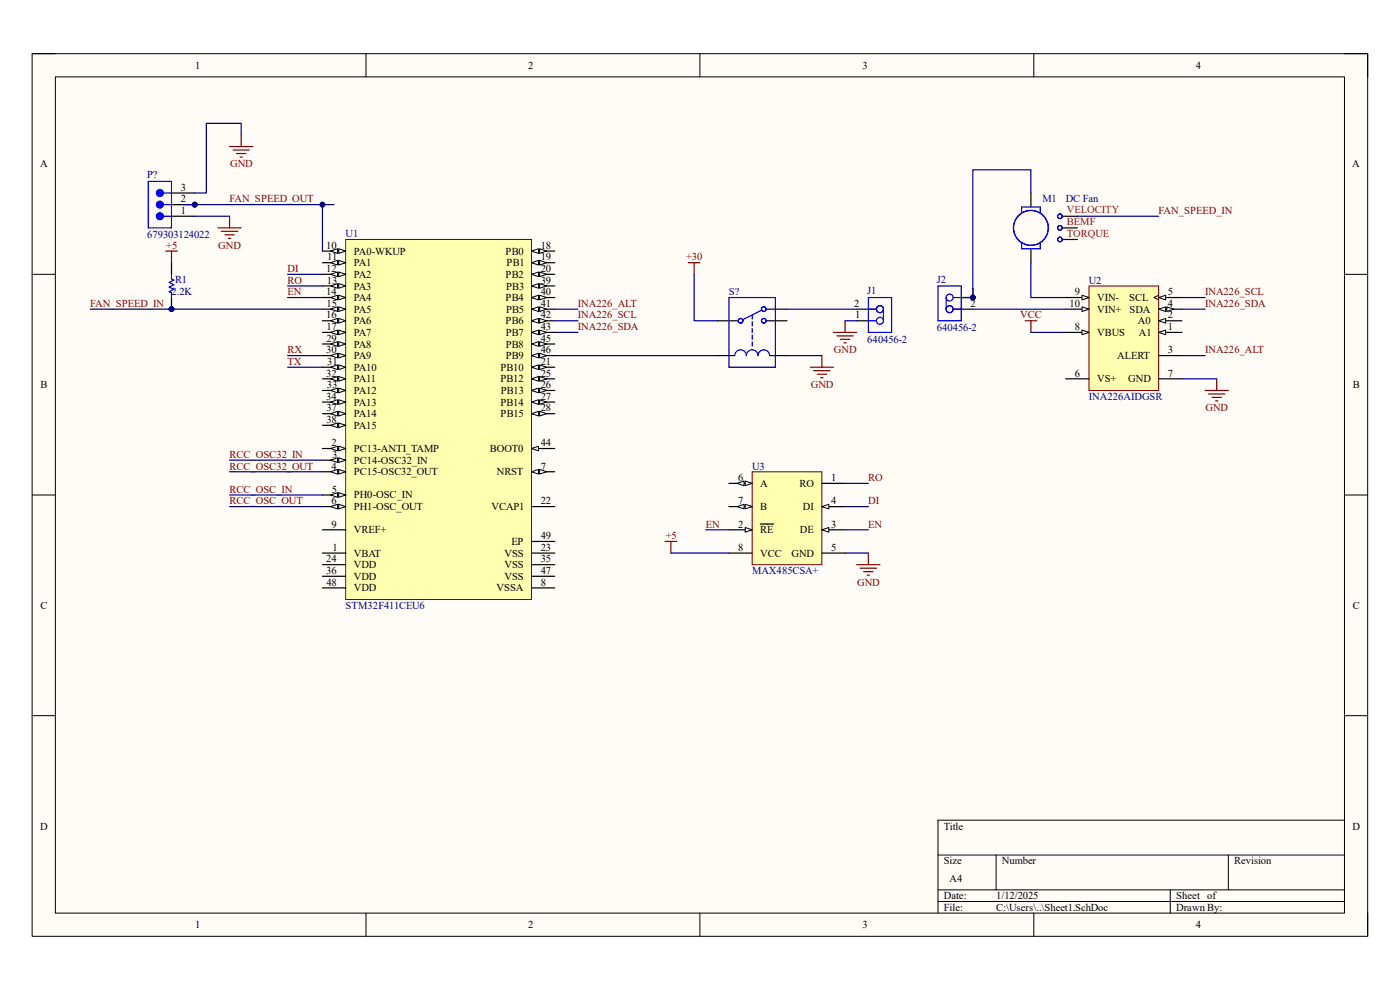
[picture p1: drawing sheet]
<svg xmlns="http://www.w3.org/2000/svg" width="297mm" height="210mm" viewBox="0 0 297 210" stroke-linecap="round" stroke-linejoin="round" font-family="sans-serif">
<path d="M6.8 11.4h283.4v187.2h-283.4z" fill-rule="evenodd" fill="#fffcf8"/>
<path d="M6.8 11.4h283.4v187.2h-283.4z" fill="none" stroke="#000" stroke-width=".21"/>
<path d="M11.7 16.3h273.5v177.4h-273.5z" fill-rule="evenodd" fill="#fffcf8"/>
<g fill="none" stroke="#000" stroke-width=".21">
<path d="M6.8 11.4h4.9M11.7 16.3h273.5v177.4h-273.5zM77.6 11.4v4.9M148.5 11.4v4.9M219.3 11.4v4.9M285.2 11.4h5v4.9M6.8 58.2h4.9M285.2 58.2h5M6.8 105h4.9M285.2 105h5M6.8 151.8h4.9M285.2 151.8h5"/>
<path d="M285.2 174h-86.2v19.7M77.6 193.7v4.9M148.5 193.7v4.9M199 181.4h86.2M199 188.8h86.2M199 191.2h86.2M211.3 181.4v7.4M219.3 193.7v4.9M248.3 188.8v4.9M260.6 181.4v7.4M290.2 193.7v4.9"/>
</g>
<path d="M73.3 50.8h39.5v76.4h-39.5z" fill-rule="evenodd" fill="#ffffb0"/>
<path d="M73.3 50.8h39.5v76.4h-39.5z" fill="none" stroke="#800000" stroke-width=".21"/>
<path d="M68.4 95.1h4.9M68.4 117.3h4.9" fill="none" stroke="#000" stroke-width=".25"/>
<path d="M71.9 94.7l1.4 .4-1.4 .5z" fill="#f8fcff"/>
<path d="M71.9 94.7l1.4 .4-1.4 .5z" fill="none" stroke="#000" stroke-width=".21"/>
<path d="M70.1 95.1l1.5-.4v.9z" fill="#f8fcff"/>
<path d="M70.1 95.1l1.5-.4v.9z" fill="none" stroke="#000" stroke-width=".21"/>
<path d="M68.4 97.6h4.9" fill="none" stroke="#000" stroke-width=".25"/>
<path d="M71.9 97.1l1.4 .5-1.4 .5z" fill="#f8fcff"/>
<path d="M71.9 97.1l1.4 .5-1.4 .5z" fill="none" stroke="#000" stroke-width=".21"/>
<path d="M70.1 97.6l1.5-.5v1z" fill="#f8fcff"/>
<path d="M70.1 97.6l1.5-.5v1z" fill="none" stroke="#000" stroke-width=".21"/>
<path d="M68.4 100.1h4.9" fill="none" stroke="#000" stroke-width=".25"/>
<path d="M71.9 99.6l1.4 .5-1.4 .5z" fill="#f8fcff"/>
<path d="M71.9 99.6l1.4 .5-1.4 .5z" fill="none" stroke="#000" stroke-width=".21"/>
<path d="M70.1 100.1l1.5-.5v1z" fill="#f8fcff"/>
<path d="M70.1 100.1l1.5-.5v1z" fill="none" stroke="#000" stroke-width=".21"/>
<path d="M68.4 105h4.9" fill="none" stroke="#000" stroke-width=".25"/>
<path d="M71.9 104.5l1.4 .5-1.4 .5z" fill="#f8fcff"/>
<path d="M71.9 104.5l1.4 .5-1.4 .5z" fill="none" stroke="#000" stroke-width=".21"/>
<path d="M70.1 105l1.5-.5v1z" fill="#f8fcff"/>
<path d="M70.1 105l1.5-.5v1z" fill="none" stroke="#000" stroke-width=".21"/>
<path d="M68.4 107.5h4.9" fill="none" stroke="#000" stroke-width=".25"/>
<path d="M71.9 107l1.4 .5-1.4 .5z" fill="#f8fcff"/>
<path d="M71.9 107l1.4 .5-1.4 .5z" fill="none" stroke="#000" stroke-width=".21"/>
<path d="M70.1 107.5l1.5-.5v1z" fill="#f8fcff"/>
<path d="M70.1 107.5l1.5-.5v1z" fill="none" stroke="#000" stroke-width=".21"/>
<path d="M112.8 100.1h4.9" fill="none" stroke="#000" stroke-width=".25"/>
<path d="M112.8 100.1l1.4-.5v1z" fill="#f8fcff"/>
<path d="M112.8 100.1l1.4-.5v1z" fill="none" stroke="#000" stroke-width=".21"/>
<path d="M114.5 99.6l1.5 .5-1.5 .5z" fill="#f8fcff"/>
<path d="M114.5 99.6l1.5 .5-1.5 .5z" fill="none" stroke="#000" stroke-width=".21"/>
<path d="M68.4 53.3h4.9M68.4 112.4h4.9M112.8 124.7h4.9" fill="none" stroke="#000" stroke-width=".25"/>
<path d="M71.9 52.8l1.4 .5-1.4 .5z" fill="#f8fcff"/>
<path d="M71.9 52.8l1.4 .5-1.4 .5z" fill="none" stroke="#000" stroke-width=".21"/>
<path d="M70.1 53.3l1.5-.5v1z" fill="#f8fcff"/>
<path d="M70.1 53.3l1.5-.5v1z" fill="none" stroke="#000" stroke-width=".21"/>
<path d="M68.4 55.7h4.9" fill="none" stroke="#000" stroke-width=".25"/>
<path d="M71.9 55.2l1.4 .5-1.4 .5z" fill="#f8fcff"/>
<path d="M71.9 55.2l1.4 .5-1.4 .5z" fill="none" stroke="#000" stroke-width=".21"/>
<path d="M70.1 55.7l1.5-.5v1z" fill="#f8fcff"/>
<path d="M70.1 55.7l1.5-.5v1z" fill="none" stroke="#000" stroke-width=".21"/>
<path d="M68.4 58.2h4.9" fill="none" stroke="#000" stroke-width=".25"/>
<path d="M71.9 57.7l1.4 .5-1.4 .5z" fill="#f8fcff"/>
<path d="M71.9 57.7l1.4 .5-1.4 .5z" fill="none" stroke="#000" stroke-width=".21"/>
<path d="M70.1 58.2l1.5-.5v1z" fill="#f8fcff"/>
<path d="M70.1 58.2l1.5-.5v1z" fill="none" stroke="#000" stroke-width=".21"/>
<path d="M68.4 60.7h4.9" fill="none" stroke="#000" stroke-width=".25"/>
<path d="M71.9 60.2l1.4 .5-1.4 .4z" fill="#f8fcff"/>
<path d="M71.9 60.2l1.4 .5-1.4 .4z" fill="none" stroke="#000" stroke-width=".21"/>
<path d="M70.1 60.7l1.5-.5v.9z" fill="#f8fcff"/>
<path d="M70.1 60.7l1.5-.5v.9z" fill="none" stroke="#000" stroke-width=".21"/>
<path d="M68.4 63.1h4.9" fill="none" stroke="#000" stroke-width=".25"/>
<path d="M71.9 62.6l1.4 .5-1.4 .5z" fill="#f8fcff"/>
<path d="M71.9 62.6l1.4 .5-1.4 .5z" fill="none" stroke="#000" stroke-width=".21"/>
<path d="M70.1 63.1l1.5-.5v1z" fill="#f8fcff"/>
<path d="M70.1 63.1l1.5-.5v1z" fill="none" stroke="#000" stroke-width=".21"/>
<path d="M68.4 65.6h4.9" fill="none" stroke="#000" stroke-width=".25"/>
<path d="M71.9 65.1l1.4 .5-1.4 .5z" fill="#f8fcff"/>
<path d="M71.9 65.1l1.4 .5-1.4 .5z" fill="none" stroke="#000" stroke-width=".21"/>
<path d="M70.1 65.6l1.5-.5v1z" fill="#f8fcff"/>
<path d="M70.1 65.6l1.5-.5v1z" fill="none" stroke="#000" stroke-width=".21"/>
<path d="M68.4 68h4.9" fill="none" stroke="#000" stroke-width=".25"/>
<path d="M71.9 67.6l1.4 .4-1.4 .5z" fill="#f8fcff"/>
<path d="M71.9 67.6l1.4 .4-1.4 .5z" fill="none" stroke="#000" stroke-width=".21"/>
<path d="M70.1 68l1.5-.4v.9z" fill="#f8fcff"/>
<path d="M70.1 68l1.5-.4v.9z" fill="none" stroke="#000" stroke-width=".21"/>
<path d="M68.4 70.5h4.9" fill="none" stroke="#000" stroke-width=".25"/>
<path d="M71.9 70l1.4 .5-1.4 .5z" fill="#f8fcff"/>
<path d="M71.9 70l1.4 .5-1.4 .5z" fill="none" stroke="#000" stroke-width=".21"/>
<path d="M70.1 70.5l1.5-.5v1z" fill="#f8fcff"/>
<path d="M70.1 70.5l1.5-.5v1z" fill="none" stroke="#000" stroke-width=".21"/>
<path d="M112.8 53.3h4.9" fill="none" stroke="#000" stroke-width=".25"/>
<path d="M112.8 53.3l1.4-.5v1z" fill="#f8fcff"/>
<path d="M112.8 53.3l1.4-.5v1z" fill="none" stroke="#000" stroke-width=".21"/>
<path d="M114.5 52.8l1.5 .5-1.5 .5z" fill="#f8fcff"/>
<path d="M114.5 52.8l1.5 .5-1.5 .5z" fill="none" stroke="#000" stroke-width=".21"/>
<path d="M112.8 55.7h4.9" fill="none" stroke="#000" stroke-width=".25"/>
<path d="M112.8 55.7l1.4-.5v1z" fill="#f8fcff"/>
<path d="M112.8 55.7l1.4-.5v1z" fill="none" stroke="#000" stroke-width=".21"/>
<path d="M114.5 55.2l1.5 .5-1.5 .5z" fill="#f8fcff"/>
<path d="M114.5 55.2l1.5 .5-1.5 .5z" fill="none" stroke="#000" stroke-width=".21"/>
<path d="M112.8 58.2h4.9" fill="none" stroke="#000" stroke-width=".25"/>
<path d="M112.8 58.2l1.4-.5v1z" fill="#f8fcff"/>
<path d="M112.8 58.2l1.4-.5v1z" fill="none" stroke="#000" stroke-width=".21"/>
<path d="M114.5 57.7l1.5 .5-1.5 .5z" fill="#f8fcff"/>
<path d="M114.5 57.7l1.5 .5-1.5 .5z" fill="none" stroke="#000" stroke-width=".21"/>
<path d="M112.8 77.9h4.9" fill="none" stroke="#000" stroke-width=".25"/>
<path d="M112.8 77.9l1.4-.5v1z" fill="#f8fcff"/>
<path d="M112.8 77.9l1.4-.5v1z" fill="none" stroke="#000" stroke-width=".21"/>
<path d="M114.5 77.4l1.5 .5-1.5 .5z" fill="#f8fcff"/>
<path d="M114.5 77.4l1.5 .5-1.5 .5z" fill="none" stroke="#000" stroke-width=".21"/>
<path d="M112.8 80.4h4.9M68.4 119.8h4.9M112.8 107.5h4.9M112.8 117.3h4.9" fill="none" stroke="#000" stroke-width=".25"/>
<path d="M112.8 80.4l1.4-.5v1z" fill="#f8fcff"/>
<path d="M112.8 80.4l1.4-.5v1z" fill="none" stroke="#000" stroke-width=".21"/>
<path d="M114.5 79.9l1.5 .5-1.5 .5z" fill="#f8fcff"/>
<path d="M114.5 79.9l1.5 .5-1.5 .5z" fill="none" stroke="#000" stroke-width=".21"/>
<path d="M112.8 82.8h4.9" fill="none" stroke="#000" stroke-width=".25"/>
<path d="M112.8 82.8l1.4-.5v1z" fill="#f8fcff"/>
<path d="M112.8 82.8l1.4-.5v1z" fill="none" stroke="#000" stroke-width=".21"/>
<path d="M114.5 82.3l1.5 .5-1.5 .5z" fill="#f8fcff"/>
<path d="M114.5 82.3l1.5 .5-1.5 .5z" fill="none" stroke="#000" stroke-width=".21"/>
<path d="M112.8 85.3h4.9" fill="none" stroke="#000" stroke-width=".25"/>
<path d="M112.8 85.3l1.4-.5v1z" fill="#f8fcff"/>
<path d="M112.8 85.3l1.4-.5v1z" fill="none" stroke="#000" stroke-width=".21"/>
<path d="M114.5 84.8l1.5 .5-1.5 .5z" fill="#f8fcff"/>
<path d="M114.5 84.8l1.5 .5-1.5 .5z" fill="none" stroke="#000" stroke-width=".21"/>
<path d="M112.8 87.8h4.9" fill="none" stroke="#000" stroke-width=".25"/>
<path d="M112.8 87.8l1.4-.5v.9z" fill="#f8fcff"/>
<path d="M112.8 87.8l1.4-.5v.9z" fill="none" stroke="#000" stroke-width=".21"/>
<path d="M114.5 87.3l1.5 .5-1.5 .4z" fill="#f8fcff"/>
<path d="M114.5 87.3l1.5 .5-1.5 .4z" fill="none" stroke="#000" stroke-width=".21"/>
<path d="M68.4 73h4.9" fill="none" stroke="#000" stroke-width=".25"/>
<path d="M71.9 72.5l1.4 .5-1.4 .5z" fill="#f8fcff"/>
<path d="M71.9 72.5l1.4 .5-1.4 .5z" fill="none" stroke="#000" stroke-width=".21"/>
<path d="M70.1 73l1.5-.5v1z" fill="#f8fcff"/>
<path d="M70.1 73l1.5-.5v1z" fill="none" stroke="#000" stroke-width=".21"/>
<path d="M68.4 75.4h4.9" fill="none" stroke="#000" stroke-width=".25"/>
<path d="M71.9 74.9l1.4 .5-1.4 .5z" fill="#f8fcff"/>
<path d="M71.9 74.9l1.4 .5-1.4 .5z" fill="none" stroke="#000" stroke-width=".21"/>
<path d="M70.1 75.4l1.5-.5v1z" fill="#f8fcff"/>
<path d="M70.1 75.4l1.5-.5v1z" fill="none" stroke="#000" stroke-width=".21"/>
<path d="M68.4 77.9h4.9" fill="none" stroke="#000" stroke-width=".25"/>
<path d="M71.9 77.4l1.4 .5-1.4 .5z" fill="#f8fcff"/>
<path d="M71.9 77.4l1.4 .5-1.4 .5z" fill="none" stroke="#000" stroke-width=".21"/>
<path d="M70.1 77.9l1.5-.5v1z" fill="#f8fcff"/>
<path d="M70.1 77.9l1.5-.5v1z" fill="none" stroke="#000" stroke-width=".21"/>
<path d="M68.4 80.4h4.9" fill="none" stroke="#000" stroke-width=".25"/>
<path d="M71.9 79.9l1.4 .5-1.4 .5z" fill="#f8fcff"/>
<path d="M71.9 79.9l1.4 .5-1.4 .5z" fill="none" stroke="#000" stroke-width=".21"/>
<path d="M70.1 80.4l1.5-.5v1z" fill="#f8fcff"/>
<path d="M70.1 80.4l1.5-.5v1z" fill="none" stroke="#000" stroke-width=".21"/>
<path d="M68.4 82.8h4.9" fill="none" stroke="#000" stroke-width=".25"/>
<path d="M71.9 82.3l1.4 .5-1.4 .5z" fill="#f8fcff"/>
<path d="M71.9 82.3l1.4 .5-1.4 .5z" fill="none" stroke="#000" stroke-width=".21"/>
<path d="M70.1 82.8l1.5-.5v1z" fill="#f8fcff"/>
<path d="M70.1 82.8l1.5-.5v1z" fill="none" stroke="#000" stroke-width=".21"/>
<path d="M68.4 85.3h4.9" fill="none" stroke="#000" stroke-width=".25"/>
<path d="M71.9 84.8l1.4 .5-1.4 .5z" fill="#f8fcff"/>
<path d="M71.9 84.8l1.4 .5-1.4 .5z" fill="none" stroke="#000" stroke-width=".21"/>
<path d="M70.1 85.3l1.5-.5v1z" fill="#f8fcff"/>
<path d="M70.1 85.3l1.5-.5v1z" fill="none" stroke="#000" stroke-width=".21"/>
<path d="M68.4 87.8h4.9M112.8 119.8h4.9M68.4 122.3h4.9" fill="none" stroke="#000" stroke-width=".25"/>
<path d="M71.9 87.3l1.4 .5-1.4 .4z" fill="#f8fcff"/>
<path d="M71.9 87.3l1.4 .5-1.4 .4z" fill="none" stroke="#000" stroke-width=".21"/>
<path d="M70.1 87.8l1.5-.5v.9z" fill="#f8fcff"/>
<path d="M70.1 87.8l1.5-.5v.9z" fill="none" stroke="#000" stroke-width=".21"/>
<path d="M68.4 90.2h4.9" fill="none" stroke="#000" stroke-width=".25"/>
<path d="M71.9 89.7l1.4 .5-1.4 .5z" fill="#f8fcff"/>
<path d="M71.9 89.7l1.4 .5-1.4 .5z" fill="none" stroke="#000" stroke-width=".21"/>
<path d="M70.1 90.2l1.5-.5v1z" fill="#f8fcff"/>
<path d="M70.1 90.2l1.5-.5v1z" fill="none" stroke="#000" stroke-width=".21"/>
<path d="M112.8 60.7h4.9" fill="none" stroke="#000" stroke-width=".25"/>
<path d="M112.8 60.7l1.4-.5v1z" fill="#f8fcff"/>
<path d="M112.8 60.7l1.4-.5v1z" fill="none" stroke="#000" stroke-width=".21"/>
<path d="M114.5 60.2l1.5 .5-1.5 .5z" fill="#f8fcff"/>
<path d="M114.5 60.2l1.5 .5-1.5 .5z" fill="none" stroke="#000" stroke-width=".21"/>
<path d="M112.8 63.1h4.9" fill="none" stroke="#000" stroke-width=".25"/>
<path d="M112.8 63.1l1.4-.5v1z" fill="#f8fcff"/>
<path d="M112.8 63.1l1.4-.5v1z" fill="none" stroke="#000" stroke-width=".21"/>
<path d="M114.5 62.6l1.5 .5-1.5 .5z" fill="#f8fcff"/>
<path d="M114.5 62.6l1.5 .5-1.5 .5z" fill="none" stroke="#000" stroke-width=".21"/>
<path d="M112.8 65.6h4.9" fill="none" stroke="#000" stroke-width=".25"/>
<path d="M112.8 65.6l1.4-.5v1z" fill="#f8fcff"/>
<path d="M112.8 65.6l1.4-.5v1z" fill="none" stroke="#000" stroke-width=".21"/>
<path d="M114.5 65.1l1.5 .5-1.5 .5z" fill="#f8fcff"/>
<path d="M114.5 65.1l1.5 .5-1.5 .5z" fill="none" stroke="#000" stroke-width=".21"/>
<path d="M112.8 68.1h4.9" fill="none" stroke="#000" stroke-width=".25"/>
<path d="M112.8 68.1l1.4-.5v.9z" fill="#f8fcff"/>
<path d="M112.8 68.1l1.4-.5v.9z" fill="none" stroke="#000" stroke-width=".21"/>
<path d="M114.5 67.6l1.5 .5-1.5 .4z" fill="#f8fcff"/>
<path d="M114.5 67.6l1.5 .5-1.5 .4z" fill="none" stroke="#000" stroke-width=".21"/>
<path d="M112.8 70.5h4.9" fill="none" stroke="#000" stroke-width=".25"/>
<path d="M112.8 70.5l1.4-.5v1z" fill="#f8fcff"/>
<path d="M112.8 70.5l1.4-.5v1z" fill="none" stroke="#000" stroke-width=".21"/>
<path d="M114.5 70l1.5 .5-1.5 .5z" fill="#f8fcff"/>
<path d="M114.5 70l1.5 .5-1.5 .5z" fill="none" stroke="#000" stroke-width=".21"/>
<path d="M112.8 95.1h4.9" fill="none" stroke="#000" stroke-width=".25"/>
<path d="M112.8 95.1l1.4-.4v.9z" fill="#f8fcff"/>
<path d="M112.8 95.1l1.4-.4v.9z" fill="none" stroke="#000" stroke-width=".21"/>
<path d="M112.8 73h4.9" fill="none" stroke="#000" stroke-width=".25"/>
<path d="M112.8 73l1.4-.5v1z" fill="#f8fcff"/>
<path d="M112.8 73l1.4-.5v1z" fill="none" stroke="#000" stroke-width=".21"/>
<path d="M114.5 72.5l1.5 .5-1.5 .5z" fill="#f8fcff"/>
<path d="M114.5 72.5l1.5 .5-1.5 .5z" fill="none" stroke="#000" stroke-width=".21"/>
<path d="M112.8 75.4h4.9" fill="none" stroke="#000" stroke-width=".25"/>
<path d="M112.8 75.4l1.4-.5v1z" fill="#f8fcff"/>
<path d="M112.8 75.4l1.4-.5v1z" fill="none" stroke="#000" stroke-width=".21"/>
<path d="M114.5 74.9l1.5 .5-1.5 .5z" fill="#f8fcff"/>
<path d="M114.5 74.9l1.5 .5-1.5 .5z" fill="none" stroke="#000" stroke-width=".21"/>
<path d="M112.8 114.9h4.9M68.4 124.7h4.9M112.8 122.3h4.9" fill="none" stroke="#000" stroke-width=".25"/>
<path d="M231 60.7h14.8v22.1h-14.8z" fill-rule="evenodd" fill="#ffffb0"/>
<path d="M231 60.7h14.8v22.1h-14.8z" fill="none" stroke="#800000" stroke-width=".21"/>
<path d="M245.8 70.5h4.9" fill="none" stroke="#000" stroke-width=".25"/>
<path d="M245.8 70.5l1.5-.5v1z" fill="#f8fcff"/>
<path d="M245.8 70.5l1.5-.5v1z" fill="none" stroke="#000" stroke-width=".21"/>
<path d="M245.8 68.1h4.9" fill="none" stroke="#000" stroke-width=".25"/>
<path d="M245.8 68.1l1.5-.5v.9z" fill="#f8fcff"/>
<path d="M245.8 68.1l1.5-.5v.9z" fill="none" stroke="#000" stroke-width=".21"/>
<path d="M245.8 75.4h4.9M245.8 65.6h4.9" fill="none" stroke="#000" stroke-width=".25"/>
<path d="M245.8 65.6l1.5-.5v1z" fill="#f8fcff"/>
<path d="M245.8 65.6l1.5-.5v1z" fill="none" stroke="#000" stroke-width=".21"/>
<path d="M247.5 65.1l1.5 .5-1.5 .5z" fill="#f8fcff"/>
<path d="M247.5 65.1l1.5 .5-1.5 .5z" fill="none" stroke="#000" stroke-width=".21"/>
<path d="M245.8 63.1h4.9" fill="none" stroke="#000" stroke-width=".25"/>
<path d="M245.8 63.1l1.5-.5v1z" fill="#f8fcff"/>
<path d="M245.8 63.1l1.5-.5v1zM245.8 62.6l-1 .5 1 .5" fill="none" stroke="#000" stroke-width=".21"/>
<path d="M226.1 70.5h4.9M226.1 80.4h4.9M245.8 80.4h4.9" fill="none" stroke="#000" stroke-width=".25"/>
<path d="M229.6 70l1.4 .5-1.4 .5z" fill="#f8fcff"/>
<path d="M229.6 70l1.4 .5-1.4 .5z" fill="none" stroke="#000" stroke-width=".21"/>
<path d="M226.1 63.1h4.9" fill="none" stroke="#000" stroke-width=".25"/>
<path d="M229.6 62.6l1.4 .5-1.4 .5z" fill="#f8fcff"/>
<path d="M229.6 62.6l1.4 .5-1.4 .5z" fill="none" stroke="#000" stroke-width=".21"/>
<path d="M226.1 65.6h4.9" fill="none" stroke="#000" stroke-width=".25"/>
<path d="M229.6 65.1l1.4 .5-1.4 .5z" fill="#f8fcff"/>
<path d="M229.6 65.1l1.4 .5-1.4 .5z" fill="none" stroke="#000" stroke-width=".21"/>
<path d="M159.6 100.1h14.8v19.7h-14.8z" fill-rule="evenodd" fill="#ffffb0"/>
<path d="M159.6 100.1h14.8v19.7h-14.8z" fill="none" stroke="#800000" stroke-width=".21"/>
<path d="M154.6 112.4h5M174.4 102.5h4.9" fill="none" stroke="#000" stroke-width=".25"/>
<path d="M158.1 111.9l1.5 .5-1.5 .5z" fill="#f8fcff"/>
<path d="M158.1 111.9l1.5 .5-1.5 .5z" fill="none" stroke="#000" stroke-width=".21"/>
<path d="M161.3 111.2h2.8M174.4 112.4h4.9" fill="none" stroke="#000" stroke-width=".25"/>
<path d="M174.4 112.4l1.4-.5v1z" fill="#f8fcff"/>
<path d="M174.4 112.4l1.4-.5v1z" fill="none" stroke="#000" stroke-width=".21"/>
<path d="M174.4 107.5h4.9" fill="none" stroke="#000" stroke-width=".25"/>
<path d="M174.4 107.5l1.4-.5v1z" fill="#f8fcff"/>
<path d="M174.4 107.5l1.4-.5v1z" fill="none" stroke="#000" stroke-width=".21"/>
<path d="M154.6 102.5h5M174.4 117.3h4.9" fill="none" stroke="#000" stroke-width=".25"/>
<path d="M158.1 102l1.5 .5-1.5 .5z" fill="#f8fcff"/>
<path d="M158.1 102l1.5 .5-1.5 .5z" fill="none" stroke="#000" stroke-width=".21"/>
<path d="M156.4 102.5l1.5-.5v1z" fill="#f8fcff"/>
<path d="M156.4 102.5l1.5-.5v1z" fill="none" stroke="#000" stroke-width=".21"/>
<path d="M154.6 107.5h5" fill="none" stroke="#000" stroke-width=".25"/>
<path d="M158.1 107l1.5 .5-1.5 .5z" fill="#f8fcff"/>
<path d="M158.1 107l1.5 .5-1.5 .5z" fill="none" stroke="#000" stroke-width=".21"/>
<path d="M156.4 107.5l1.5-.5v1z" fill="#f8fcff"/>
<path d="M156.4 107.5l1.5-.5v1z" fill="none" stroke="#000" stroke-width=".21"/>
<g fill="none" stroke="#000" stroke-width=".25">
<path d="M218.7 40.9v3M218.7 52.8v2.9M225.4 45.9h3.2M225.4 48.3h3.2M225.4 50.8h3.2M152.2 68.1h4.4M152.2 75.4h3.7M162.5 68.1h4.5M162.5 65.6h4.5M163.3 75.4h3.7M181.7 68.1h2.5M181.7 65.6h2.5"/>
<path d="M154.6 117.3h5"/>
</g>
<g fill="none" stroke="#00f" stroke-width=".25">
<path d="M216.7 45.1v-1.2h4v1.2M216.7 51.5v1.3h4v-1.3M154.6 63.1h9.9v14.8h-9.9zM155.9 75.4a1.23 1.23 0 0 1 1.2-1.2 1.23 1.23 0 0 1 1.2 1.2 1.23 1.23 0 0 1 1.3-1.2 1.23 1.23 0 0 1 1.2 1.2 1.23 1.23 0 0 1 1.2-1.2 1.23 1.23 0 0 1 1.3 1.2M159.6 66.8v.9M159.6 68.2v.9M159.6 69.7v.9M159.6 71.1v.9M159.6 72.5v.9M161.5 65.8l-3.9 2M184.2 68.1h1.7M184.2 65.6h1.7"/>
<path d="M184.2 63.1h4.9v7.4h-4.9zM187.4 65.6v2.5"/>
<circle cx="218.7" cy="48.3" r="3.7"/>
<circle cx="224.9" cy="48.3" r=".49"/>
<circle cx="224.9" cy="45.9" r=".49"/>
<circle cx="224.9" cy="50.8" r=".49"/>
<circle cx="157.1" cy="68" r=".49"/>
<circle cx="162" cy="65.6" r=".49"/>
<circle cx="162" cy="68" r=".49"/>
<circle cx="186.7" cy="65.6" r=".74"/>
<circle cx="186.7" cy="68.1" r=".74"/>
</g>
<g fill="none" stroke="#800000" stroke-width=".25">
<path d="M146 55.7h2.5M147.3 55.7v2.5M171.9 77.9h4.9M172.6 78.6h3.5M173.4 79.4h1.9M174.4 75.4v2.5M176.8 70.5h4.9M177.6 71.3h3.4M178.3 72h2M179 72.7h.5M179.3 68.1v2.4M217.5 68.1h2.4"/>
<path d="M218.7 68.1v2.4M174.1 80.1h.5M255.7 82.8h4.9M256.4 83.6h3.5M257.1 84.3h2M257.9 85h.5M258.1 80.4v2.4"/>
</g>
<circle cx="206.4" cy="63.1" r=".49" fill="#000080"/>
<circle cx="206.4" cy="63.1" r=".49" fill="none" stroke="#000080" stroke-width=".21"/>
<path d="M203.9 65.6h2.5M203.9 63.1h2.5" fill="none" stroke="#000" stroke-width=".25"/>
<circle cx="206.4" cy="63.1" r=".49" fill="#000080"/>
<circle cx="206.4" cy="63.1" r=".49" fill="none" stroke="#000080" stroke-width=".21"/>
<g fill="none" stroke="#00f" stroke-width=".25">
<path d="M199 60.7h4.9v7.4h-4.9zM200.7 63.1v2.5M202.2 63.1h1.7M202.2 65.6h1.7"/>
<circle cx="201.5" cy="65.6" r=".74"/>
<circle cx="201.5" cy="63.1" r=".74"/>
</g>
<circle cx="41.3" cy="43.4" r=".49" fill="#000080"/>
<circle cx="41.3" cy="43.4" r=".49" fill="none" stroke="#000080" stroke-width=".21"/>
<path d="M36.4 43.4h4.9" fill="none" stroke="#000" stroke-width=".25"/>
<circle cx="41.3" cy="43.4" r=".49" fill="#000080"/>
<circle cx="41.3" cy="43.4" r=".49" fill="none" stroke="#000080" stroke-width=".21"/>
<path d="M36.4 45.9h4.9" fill="none" stroke="#000" stroke-width=".25"/>
<path d="M34.7 43.4h1.7" fill="none" stroke="#00f" stroke-width=".25"/>
<circle cx="33.9" cy="43.4" r=".74" fill="#00f"/>
<g fill="none" stroke="#00f" stroke-width=".25">
<path d="M34.7 45.9h1.7M34.7 40.9h1.7"/>
<circle cx="33.9" cy="43.4" r=".74"/>
</g>
<path d="M36.4 40.9h4.9" fill="none" stroke="#000" stroke-width=".25"/>
<circle cx="33.9" cy="40.9" r=".74" fill="#00f"/>
<g fill="none" stroke="#00f" stroke-width=".25">
<path d="M31.5 38.5h4.9v9.8h-4.9z"/>
<circle cx="33.9" cy="40.9" r=".74"/>
</g>
<circle cx="33.9" cy="45.9" r=".74" fill="#00f"/>
<circle cx="33.9" cy="45.9" r=".74" fill="none" stroke="#00f" stroke-width=".25"/>
<path d="M48.7 31.1h4.9M49.4 31.8h3.5M50.2 32.6h2M50.9 33.3h.5M51.2 28.6v2.5M46.2 48.3h5M47 49.1h3.4M47.7 49.8h2M48.5 50.6h.4M48.7 45.9v2.4" fill="none" stroke="#800000" stroke-width=".25"/>
<circle cx="36.4" cy="65.6" r=".49" fill="#000080"/>
<circle cx="36.4" cy="65.6" r=".49" fill="none" stroke="#000080" stroke-width=".21"/>
<path d="M36.4 55.7v2.5M36.4 63.1v2.5" fill="none" stroke="#000" stroke-width=".25"/>
<circle cx="36.4" cy="65.6" r=".49" fill="#000080"/>
<circle cx="36.4" cy="65.6" r=".49" fill="none" stroke="#000080" stroke-width=".21"/>
<path d="M36.4 58.2v1l.5 .2-1 .5 1 .5-1 .5 1 .5-1 .5 .5 .2v1" fill="none" stroke="#00f" stroke-width=".25"/>
<path d="M35.1 53.3h2.5M36.4 53.3v2.4M141.1 114.9h2.5M142.3 114.9v2.4M181.7 119.8h5M184.2 117.3v2.5M182.5 120.5h3.4M183.2 121.3h2M184 122h.5" fill="none" stroke="#800000" stroke-width=".25"/>
<g fill="none" stroke="#000080" stroke-width=".25">
<path d="M147.3 58.2v9.9h4.9M218.7 55.7v7.4h7.4M218.7 40.9v-4.9h-12.3v27.1h-2.5M117.7 75.4h34.5M117.7 68.1h4.9M117.7 70.5h4.9M117.7 65.6h4.9M167 75.4h7.4M167 65.6h14.7M179.3 68.1h2.4M206.4 65.6h19.7M218.7 70.5h7.4"/>
<path d="M250.7 75.4h5M250.7 63.1h5M250.7 65.6h5M48.7 97.6h19.7M250.7 80.4h7.4M48.7 100.1h19.7M48.7 105h19.7M48.7 107.5h19.7"/>
</g>
<circle cx="206.4" cy="63.1" r=".49" fill="#000080"/>
<circle cx="206.4" cy="63.1" r=".49" fill="none" stroke="#000080" stroke-width=".21"/>
<path d="M38.8 43.4h32.1" fill="none" stroke="#000080" stroke-width=".25"/>
<circle cx="41.3" cy="43.4" r=".49" fill="#000080"/>
<circle cx="41.3" cy="43.4" r=".49" fill="none" stroke="#000080" stroke-width=".21"/>
<circle cx="68.4" cy="43.4" r=".49" fill="#000080"/>
<circle cx="68.4" cy="43.4" r=".49" fill="none" stroke="#000080" stroke-width=".21"/>
<path d="M51.2 28.6v-2.4h-7.4v14.7h-2.5M41.3 45.9h7.4M68.4 43.4v9.9" fill="none" stroke="#000080" stroke-width=".25"/>
<circle cx="68.4" cy="43.4" r=".49" fill="#000080"/>
<circle cx="68.4" cy="43.4" r=".49" fill="none" stroke="#000080" stroke-width=".21"/>
<path d="M19.1 65.6h17.3" fill="none" stroke="#000080" stroke-width=".25"/>
<circle cx="36.4" cy="65.6" r=".49" fill="#000080"/>
<circle cx="36.4" cy="65.6" r=".49" fill="none" stroke="#000080" stroke-width=".21"/>
<path d="M228.6 45.9h17.2M36.4 65.6h32" fill="none" stroke="#000080" stroke-width=".25"/>
<circle cx="36.4" cy="65.6" r=".49" fill="#000080"/>
<circle cx="36.4" cy="65.6" r=".49" fill="none" stroke="#000080" stroke-width=".21"/>
<path d="M61 58.2h7.4M61 60.7h7.4M61 63.1h7.4M61 77.9h7.4M61 75.4h7.4M142.3 117.3h12.3M149.7 112.4h4.9M179.3 102.5h4.9M179.3 107.5h4.9M179.3 112.4h4.9M179.3 117.3h4.9" fill="none" stroke="#000080" stroke-width=".25"/>
<g font-size="2.2">
<text x="41.4" y="14.6">1</text>
<text x="112.1" y="14.6">2</text>
<text x="183" y="14.6">3</text>
<text x="253.7" y="14.6">4</text>
<text x="8.5" y="35.5">A</text>
<text x="286.9" y="35.5">A</text>
<text x="38.4" y="40.5">3</text>
<text x="38.4" y="42.9">2</text>
<text x="38.4" y="45.4">1</text>
<text x="69.2" y="52.8">10</text>
<text x="114.7" y="52.8">18</text>
<text x="69.2" y="57.7">12</text>
<text x="69.4" y="55.2">11</text>
<text x="75.1" y="54">PA0-WKUP</text>
<text x="75.1" y="56.5">PA1</text>
<text x="75.1" y="58.9">PA2</text>
<text x="107.3" y="54">PB0</text>
<text x="107.3" y="58.9">PB2</text>
<text x="107.5" y="56.5">PB1</text>
<text x="114.7" y="55.2">19</text>
<text x="114.7" y="57.7">20</text>
<text x="69.2" y="62.7">14</text>
<text x="69.3" y="65.1">15</text>
<text x="69.3" y="60.2">13</text>
<text x="75.1" y="61.4">PA3</text>
<text x="75.1" y="63.9">PA4</text>
<text x="107.3" y="63.9">PB4</text>
<text x="107.4" y="61.4">PB3</text>
<text x="114.7" y="60.2">39</text>
<text x="114.7" y="62.7">40</text>
<text x="114.7" y="65.1">41</text>
<text x="181.2" y="65.1">2</text>
<text x="205.9" y="65.1">2</text>
<text x="205.9" y="62.7">1</text>
<text x="226.9" y="65.1">10</text>
<text x="228" y="62.7">9</text>
<text x="232.7" y="63.9">VIN-</text>
<text x="239.6" y="63.9">SCL</text>
<text x="247.8" y="65.1">4</text>
<text x="247.8" y="62.7">5</text>
<text x="69.2" y="67.6">16</text>
<text x="69.3" y="70">17</text>
<text x="75.1" y="66.3">PA5</text>
<text x="75.1" y="68.8">PA6</text>
<text x="75.1" y="71.2">PA7</text>
<text x="107.3" y="68.8">PB6</text>
<text x="107.3" y="71.2">PB7</text>
<text x="107.4" y="66.3">PB5</text>
<text x="114.7" y="67.6">42</text>
<text x="114.7" y="70">43</text>
<text x="181.4" y="67.6">1</text>
<text x="228" y="70">8</text>
<text x="232.7" y="71.2">VBUS</text>
<text x="232.7" y="66.3">VIN+</text>
<text x="239.6" y="66.3">SDA</text>
<text x="241.4" y="68.8">A0</text>
<text x="241.6" y="71.2">A1</text>
<text x="247.8" y="70">1</text>
<text x="247.8" y="67.6">2</text>
<text x="69.2" y="75">30</text>
<text x="69.3" y="72.5">29</text>
<text x="69.4" y="77.4">31</text>
<text x="75.1" y="73.7">PA8</text>
<text x="75.1" y="76.2">PA9</text>
<text x="107.3" y="73.7">PB8</text>
<text x="107.3" y="76.2">PB9</text>
<text x="114.7" y="77.4">21</text>
<text x="114.7" y="72.5">45</text>
<text x="114.7" y="75">46</text>
<text x="237" y="76.2">ALERT</text>
<text x="247.8" y="75">3</text>
<text x="8.6" y="82.3">B</text>
<text x="69.2" y="79.9">32</text>
<text x="69.3" y="82.3">33</text>
<text x="75.1" y="78.7">PA10</text>
<text x="75.1" y="81.1">PA11</text>
<text x="75.1" y="83.6">PA12</text>
<text x="106.2" y="78.7">PB10</text>
<text x="106.2" y="81.1">PB12</text>
<text x="106.3" y="83.6">PB13</text>
<text x="114.7" y="79.9">25</text>
<text x="114.7" y="82.3">26</text>
<text x="228" y="79.9">6</text>
<text x="232.7" y="81.1">VS+</text>
<text x="239.4" y="81.1">GND</text>
<text x="247.8" y="79.9">7</text>
<text x="287" y="82.3">B</text>
<text x="69.2" y="84.8">34</text>
<text x="69.3" y="87.3">37</text>
<text x="69.3" y="89.7">38</text>
<text x="75.1" y="86.1">PA13</text>
<text x="75.1" y="88.5">PA14</text>
<text x="106.2" y="86.1">PB14</text>
<text x="106.2" y="88.5">PB15</text>
<text x="114.7" y="84.8">27</text>
<text x="114.7" y="87.3">28</text>
<text x="70.4" y="94.7">2</text>
<text x="75.1" y="95.9">PC13-ANTI_TAMP</text>
<text x="75.1" y="91">PA15</text>
<text x="103.9" y="95.9">BOOT0</text>
<text x="114.7" y="94.7">44</text>
<text x="70.3" y="99.6">4</text>
<text x="70.4" y="97.1">3</text>
<text x="75.1" y="98.4">PC14-OSC32_IN</text>
<text x="75.1" y="100.8">PC15-OSC32_OUT</text>
<text x="105.4" y="100.8">NRST</text>
<text x="114.7" y="99.6">7</text>
<text x="70.4" y="107">6</text>
<text x="70.4" y="104.5">5</text>
<text x="75.1" y="105.7">PH0-OSC_IN</text>
<text x="114.7" y="107">22</text>
<text x="156.6" y="102.1">6</text>
<text x="156.6" y="107">7</text>
<text x="161.3" y="103.3">A</text>
<text x="169.6" y="103.3">RO</text>
<text x="176.3" y="102.1">1</text>
<text x="176.3" y="107">4</text>
<text x="70.4" y="111.9">9</text>
<text x="75.1" y="108.2">PH1-OSC_OUT</text>
<text x="75.1" y="113.2">VREF+</text>
<text x="104.3" y="108.2">VCAP1</text>
<text x="156.6" y="111.9">2</text>
<text x="161.3" y="113.2">RE</text>
<text x="161.3" y="108.2">B</text>
<text x="169.7" y="113.2">DE</text>
<text x="170.3" y="108.2">DI</text>
<text x="176.3" y="111.9">3</text>
<text x="69.2" y="119.3">24</text>
<text x="70.5" y="116.8">1</text>
<text x="75.1" y="118.1">VBAT</text>
<text x="107.1" y="118.1">VSS</text>
<text x="108.5" y="115.6">EP</text>
<text x="114.7" y="116.8">23</text>
<text x="114.7" y="119.3">35</text>
<text x="114.7" y="114.4">49</text>
<text x="156.6" y="116.8">8</text>
<text x="161.3" y="118.1">VCC</text>
<text x="167.9" y="118.1">GND</text>
<text x="176.3" y="116.8">5</text>
<text x="69.2" y="121.8">36</text>
<text x="69.3" y="124.2">48</text>
<text x="75.1" y="120.5">VDD</text>
<text x="75.1" y="123">VDD</text>
<text x="75.1" y="125.5">VDD</text>
<text x="105.4" y="125.5">VSSA</text>
<text x="107.1" y="120.5">VSS</text>
<text x="107.1" y="123">VSS</text>
<text x="114.7" y="124.2">8</text>
<text x="114.7" y="121.8">47</text>
<text x="8.6" y="129.2">C</text>
<text x="287" y="129.2">C</text>
<text x="8.5" y="176">D</text>
<text x="200.2" y="176">Title</text>
<text x="286.9" y="176">D</text>
<text x="200.2" y="183.3">Size</text>
<text x="212.6" y="183.3">Number</text>
<text x="261.8" y="183.3">Revision</text>
<text x="200.2" y="190.8">Date:</text>
<text x="201.5" y="187.1">A4</text>
<text x="211.3" y="190.8">1/12/2025</text>
<text x="249.5" y="190.8">Sheet of</text>
<text x="41.4" y="196.9">1</text>
<text x="112.1" y="196.9">2</text>
<text x="183" y="196.9">3</text>
<text x="200.2" y="193.2">File:</text>
<text x="211.3" y="193.2">C:\Users\..\Sheet1.SchDoc</text>
<text x="249.5" y="193.2">Drawn By:</text>
<text x="253.7" y="196.9">4</text>
</g>
<g font-size="2.2" fill="#800000">
<text x="48.8" y="35.5">GND</text>
<text x="48.7" y="42.9">FAN_SPEED_OUT</text>
<text x="245.8" y="45.4">FAN_SPEED_IN</text>
<text x="35.3" y="52.8">+5</text>
<text x="46.3" y="52.8">GND</text>
<text x="61" y="57.7">DI</text>
<text x="145.5" y="55.2">+30</text>
<text x="19.1" y="65.1">FAN_SPEED_IN</text>
<text x="61" y="60.2">RO</text>
<text x="61" y="62.7">EN</text>
<text x="122.6" y="65.1">INA226_ALT</text>
<text x="255.7" y="62.7">INA226_SCL</text>
<text x="255.7" y="65.1">INA226_SDA</text>
<text x="122.6" y="70">INA226_SDA</text>
<text x="122.6" y="67.6">INA226_SCL</text>
<text x="216.5" y="67.6">VCC</text>
<text x="61" y="75">RX</text>
<text x="61" y="77.4">TX</text>
<text x="176.9" y="75">GND</text>
<text x="255.7" y="75">INA226_ALT</text>
<text x="172" y="82.3">GND</text>
<text x="255.7" y="87.3">GND</text>
<text x="48.7" y="99.6">RCC_OSC32_OUT</text>
<text x="48.7" y="97.1">RCC_OSC32_IN</text>
<text x="48.7" y="104.5">RCC_OSC_IN</text>
<text x="48.7" y="107">RCC_OSC_OUT</text>
<text x="184.2" y="107">DI</text>
<text x="184.2" y="102.1">RO</text>
<text x="149.7" y="111.9">EN</text>
<text x="184.2" y="111.9">EN</text>
<text x="141.2" y="114.4">+5</text>
<text x="181.8" y="124.2">GND</text>
</g>
<g font-size="2.2" fill="#000080">
<text x="31.2" y="37.8">P?</text>
<text x="221.1" y="42.9">M1</text>
<text x="226.1" y="42.9">DC Fan</text>
<text x="31.2" y="50.5">679303124022</text>
<text x="73.3" y="50.3">U1</text>
<text x="37.1" y="59.9">R1</text>
<text x="198.8" y="59.9">J2</text>
<text x="36.4" y="62.7">2.2K</text>
<text x="154.6" y="62.7">S?</text>
<text x="184" y="62.4">J1</text>
<text x="231" y="60.2">U2</text>
<text x="198.8" y="70.3">640456-2</text>
<text x="184" y="72.7">640456-2</text>
<text x="231" y="84.8">INA226AIDGSR</text>
<text x="159.6" y="99.6">U3</text>
<text x="159.6" y="121.8">MAX485CSA+</text>
<text x="73.3" y="129.2">STM32F411CEU6</text>
</g>
<g font-size="2.2" fill="#f00">
<text x="226.4" y="45.1">VELOCITY</text>
<text x="226.4" y="47.8">BEMF</text>
<text x="226.4" y="50.3">TORQUE</text>
</g>
</svg>
